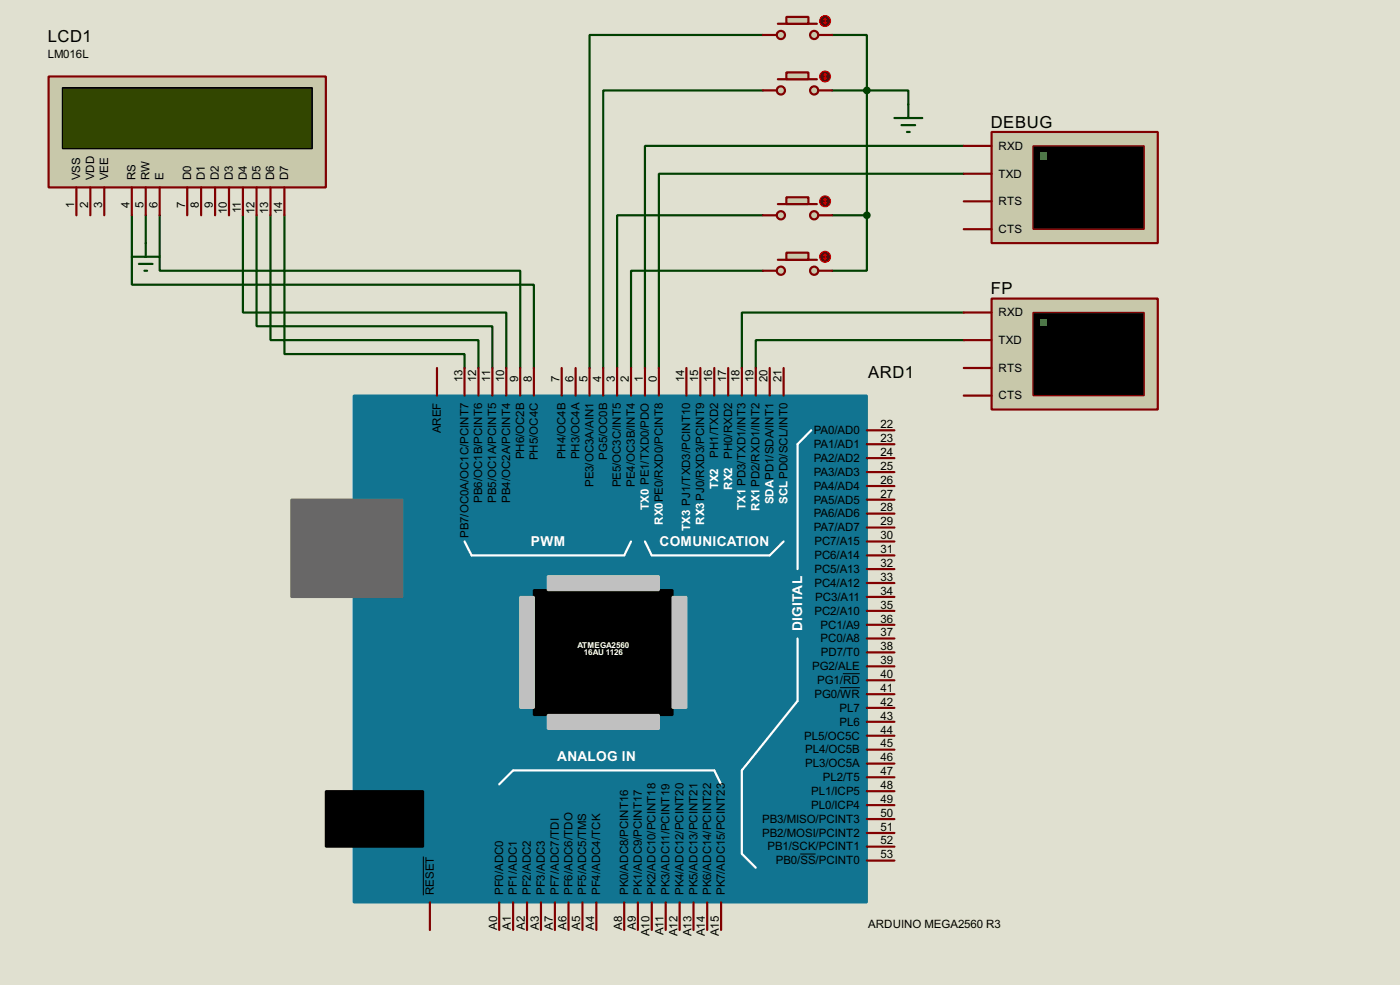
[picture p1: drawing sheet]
<svg xmlns="http://www.w3.org/2000/svg" width="256mm" height="180mm" viewBox="0 0 256 180" stroke-linecap="round" stroke-linejoin="round" font-family="sans-serif">
<path d="M0 0h256.5v180.3h-256.5z" fill="#e0e0d0"/>
<g fill="none" stroke="#004000" stroke-width=".4">
<path d="M139.8 6.4h-31.8v61M139.8 16.6h-29.3v50.8M152.5 6.4h6.3v10.2M152.5 16.6h6.3M158.8 16.6h7.6v2.5M158.8 16.6v22.8M24.2 39.4v12.7h73.6v15.3M26.7 39.4v5.1M29.3 39.4v10.2h66v17.8M44.5 39.4v17.8h48.3v10.2M47 39.4v20.3h43.2v7.7M49.6 39.4v22.9h38.1v5.1"/>
<path d="M52.1 39.4v25.4h33v2.6M139.8 39.4h-26.7v28M152.5 39.4h6.3M158.8 39.4v10.2h-6.3M176.6 31.8h-55.9v35.6M176.6 26.7h-58.4v40.7M139.8 49.6h-24.2v17.8M176.6 57.2h-40.7v10.2M176.6 62.3h-38.1v5.1"/>
</g>
<path d="M181.7 24.2h30.4v20.3h-30.4z" fill="#c8c8aa" stroke="#800000" stroke-width=".4"/>
<path d="M189.3 26.7h20.3v15.3h-20.3z" fill="#000" stroke="#800000" stroke-width=".25"/>
<path d="M190.6 28h1.2v1.3h-1.2z" fill="#0f0"/>
<path d="M176.6 26.7h5.1M176.6 36.9h5.1M176.6 31.8h5.1M176.6 42h5.1" fill="none" stroke="#800000" stroke-width=".4"/>
<path d="M181.7 54.7h30.4v20.3h-30.4z" fill="#c8c8aa" stroke="#800000" stroke-width=".4"/>
<path d="M189.3 57.2h20.3v15.2h-20.3z" fill="#000" stroke="#800000" stroke-width=".25"/>
<path d="M190.6 58.5h1.2v1.2h-1.2z" fill="#0f0"/>
<g fill="none" stroke="#800000" stroke-width=".4">
<path d="M176.6 57.2h5.1M80.1 67.4v5M85.1 67.4v5M87.7 67.4v5M90.2 67.4v5M92.8 67.4v5M95.3 67.4v5M97.8 67.4v5M102.9 67.4v5M105.5 67.4v5M108 67.4v5M110.5 67.4v5"/>
<path d="M113.1 67.4v5M115.6 67.4v5M118.2 67.4v5M120.7 67.4v5M125.8 67.4v5M128.3 67.4v5M130.9 67.4v5M133.4 67.4v5M135.9 67.4v5M138.5 67.4v5M141 67.4v5M143.6 67.4v5"/>
<path d="M158.8 78.8h5.1M176.6 67.4h5.1M176.6 62.3h5.1M176.6 72.4h5.1M158.8 81.3h5.1M158.8 83.9h5.1M158.8 86.4h5.1M158.8 89h5.1M158.8 91.5h5.1M158.8 94h5.1M158.8 96.6h5.1M158.8 99.1h5.1"/>
<path d="M158.8 101.7h5.1M158.8 104.2h5.1M158.8 106.7h5.1M158.8 109.3h5.1M158.8 111.8h5.1M158.8 114.4h5.1M158.8 116.9h5.1M158.8 119.4h5.1M158.8 122h5.1M158.8 124.5h5.1M158.8 127.1h5.1M158.8 129.6h5.1"/>
<path d="M158.8 132.1h5.1M158.8 134.7h5.1M158.8 137.2h5.1M158.8 139.8h5.1M158.8 142.3h5.1M158.8 144.8h5.1M158.8 147.4h5.1M158.8 149.9h5.1M158.8 152.5h5.1M158.8 155h5.1M158.8 157.5h5.1M78.8 165.2v5"/>
<path d="M91.5 165.2v5M94 165.2v5M96.6 165.2v5M99.1 165.2v5M101.7 165.2v5M104.2 165.2v5M106.7 165.2v5M109.3 165.2v5M114.4 165.2v5M116.9 165.2v5M119.4 165.2v5M122 165.2v5"/>
<path d="M124.5 165.2v5M127.1 165.2v5M129.6 165.2v5M132.1 165.2v5"/>
</g>
<path d="M64.8 72.4h94v92.8h-94z" fill="#117491" stroke="#117491" stroke-width=".4"/>
<path d="M53.4 91.5h20.3v17.8h-20.3z" fill="#686767" stroke="#686767" stroke-width=".4"/>
<path d="M97.8 108h25.4v22.9h-25.4zM59.7 144.8h17.8v10.2h-17.8z" fill="#000" stroke="#000" stroke-width=".4"/>
<path d="M148.6 78.8l-2.5 2.5v22.9M85.1 99.1l1.3 2.6h28l1.2-2.6M118.2 99.1l1.2 2.6h21.6l2.6-2.6M146.1 116.9v11.4l-10.2 12.7v15.3l2.6 2.5M91.5 143.6l2.5-2.6h36.9l1.2 2.6" fill="none" stroke="#fff" stroke-width=".4"/>
<g fill="#c0c0c0" stroke="#c0c0c0" stroke-width=".4">
<path d="M95.3 109.3h2.5v20.3h-2.5z"/>
<path d="M100.4 105.5h20.3v2.5h-20.3z"/>
<path d="M123.2 109.3h2.6v20.3h-2.6z"/>
<path d="M100.4 130.9h20.3v2.5h-20.3z"/>
</g>
<path d="M153.9 125.9h3.6M154.4 123.3h3.1M77.6 156.8v7.1M146.6 156.3h2.8" fill="none" stroke="#000" stroke-width=".18"/>
<path d="M8.9 14h50.8v20.3h-50.8z" fill="#c8c8aa" stroke="#800000" stroke-width=".4"/>
<path d="M11.5 16.1h45.7v11.1h-45.7z" fill="#324600" stroke="#000" stroke-width=".25"/>
<g fill="none" stroke="#800000" stroke-width=".4">
<path d="M14 34.3v5.1M16.6 34.3v5.1M19.1 34.3v5.1M24.2 34.3v5.1M26.7 34.3v5.1M29.3 34.3v5.1M34.3 34.3v5.1M36.9 34.3v5.1M39.4 34.3v5.1M42 34.3v5.1M44.5 34.3v5.1M47 34.3v5.1"/>
<path d="M49.6 34.3v5.1M52.1 34.3v5.1"/>
</g>
<path d="M24.2 47h5.1M25.5 48.3h2.5M26.5 49.6h.5M26.7 44.5v2.5" fill="none" stroke="#004000" stroke-width=".4"/>
<g fill="#c8c8aa" stroke="#800000" stroke-width=".4">
<circle cx="149.1" cy="6.4" r=".75"/>
<circle cx="143" cy="6.4" r=".75"/>
</g>
<path d="M142.5 4.4h7.2" fill="none" stroke="#800000" stroke-width=".4"/>
<path d="M144.1 3.1h4v1.3h-4z" fill="#c8c8aa" stroke="#800000" stroke-width=".4"/>
<path d="M139.8 6.4h2.5M149.9 6.4h2.6" fill="none" stroke="#800000" stroke-width=".4"/>
<circle cx="151.1" cy="3.9" r="1" fill="#400000" stroke="#f00" stroke-width=".2"/>
<path d="M150.9 4.1l.3 .3M151.2 3.4v1M151.2 3.4l-.3 .2M151.2 3.4l.2 .2M151.4 4.1l-.2 .3" fill="none" stroke="#f00" stroke-width=".2"/>
<g fill="#c8c8aa" stroke="#800000" stroke-width=".4">
<circle cx="149.1" cy="16.6" r=".75"/>
<circle cx="143" cy="16.6" r=".75"/>
</g>
<path d="M142.5 14.5h7.2" fill="none" stroke="#800000" stroke-width=".4"/>
<path d="M144.1 13.3h4v1.2h-4z" fill="#c8c8aa" stroke="#800000" stroke-width=".4"/>
<path d="M139.8 16.6h2.5M149.9 16.6h2.6" fill="none" stroke="#800000" stroke-width=".4"/>
<circle cx="151.1" cy="14" r="1" fill="#400000" stroke="#f00" stroke-width=".2"/>
<path d="M150.9 14.3l.3 .2M151.2 13.5v1M151.2 13.5l-.3 .3M151.2 13.5l.2 .3M151.4 14.3l-.2 .2" fill="none" stroke="#f00" stroke-width=".2"/>
<g fill="#c8c8aa" stroke="#800000" stroke-width=".4">
<circle cx="149.1" cy="39.4" r=".75"/>
<circle cx="143" cy="39.4" r=".75"/>
</g>
<path d="M142.5 37.4h7.2" fill="none" stroke="#800000" stroke-width=".4"/>
<path d="M144.1 36.1h4v1.3h-4z" fill="#c8c8aa" stroke="#800000" stroke-width=".4"/>
<path d="M139.8 39.4h2.5M149.9 39.4h2.6" fill="none" stroke="#800000" stroke-width=".4"/>
<circle cx="151.1" cy="36.9" r="1" fill="#400000" stroke="#f00" stroke-width=".2"/>
<path d="M150.9 37.1l.3 .3M151.2 36.4v1M151.2 36.4l-.3 .2M151.2 36.4l.2 .2M151.4 37.1l-.2 .3" fill="none" stroke="#f00" stroke-width=".2"/>
<g fill="#c8c8aa" stroke="#800000" stroke-width=".4">
<circle cx="149.1" cy="49.6" r=".75"/>
<circle cx="143" cy="49.6" r=".75"/>
</g>
<path d="M142.5 47.6h7.2" fill="none" stroke="#800000" stroke-width=".4"/>
<path d="M144.1 46.3h4v1.3h-4z" fill="#c8c8aa" stroke="#800000" stroke-width=".4"/>
<path d="M139.8 49.6h2.5M149.9 49.6h2.6" fill="none" stroke="#800000" stroke-width=".4"/>
<circle cx="151.1" cy="47" r="1" fill="#400000" stroke="#f00" stroke-width=".2"/>
<path d="M150.9 47.3l.3 .3M151.2 46.5v1.1M151.2 46.5l-.3 .3M151.2 46.5l.2 .3M151.4 47.3l-.2 .3" fill="none" stroke="#f00" stroke-width=".2"/>
<g fill="#004000" stroke="#004000" stroke-width=".4">
<circle cx="158.8" cy="39.4" r=".5"/>
<circle cx="158.8" cy="16.6" r=".5"/>
</g>
<path d="M166.4 19.1v2.5M163.9 21.6h5.1M165.2 22.9h2.5M166.2 24.2h.5" fill="none" stroke="#004000" stroke-width=".4"/>
<g font-size="3.4">
<text x="8.8" y="7.6">LCD1</text>
<text x="181.5" y="23.3">DEBUG</text>
<text x="181.5" y="53.9">FP</text>
<text x="159.1" y="69.1">ARD1</text>
</g>
<g font-size="2.8" fill="#fff">
<text x="97.2" y="100">PWM</text>
<text x="120.8" y="100">COMUNICATION</text>
<text x="147" y="115.6" transform="rotate(-90 147 115.6)">DIGITAL</text>
<text x="102.1" y="139.3">ANALOG IN</text>
</g>
<g font-size="2.4">
<text x="8.7" y="10.6">LM016L</text>
<text x="182.9" y="27.4">RXD</text>
<text x="14.7" y="33" transform="rotate(-90 14.7 33)">VSS</text>
<text x="17.3" y="33" transform="rotate(-90 17.3 33)">VDD</text>
<text x="19.8" y="33" transform="rotate(-90 19.8 33)">VEE</text>
<text x="24.9" y="33" transform="rotate(-90 24.9 33)">RS</text>
<text x="27.4" y="33" transform="rotate(-90 27.4 33)">RW</text>
<text x="30" y="33" transform="rotate(-90 30 33)">E</text>
<text x="35" y="33" transform="rotate(-90 35 33)">D0</text>
<text x="37.6" y="33" transform="rotate(-90 37.6 33)">D1</text>
<text x="40.1" y="33" transform="rotate(-90 40.1 33)">D2</text>
<text x="42.7" y="33" transform="rotate(-90 42.7 33)">D3</text>
<text x="45.2" y="33" transform="rotate(-90 45.2 33)">D4</text>
<text x="47.7" y="33" transform="rotate(-90 47.7 33)">D5</text>
<text x="50.3" y="33" transform="rotate(-90 50.3 33)">D6</text>
<text x="52.8" y="33" transform="rotate(-90 52.8 33)">D7</text>
<text x="182.9" y="32.5">TXD</text>
<text x="13.6" y="38" transform="rotate(-90 13.6 38)">1</text>
<text x="16.1" y="38" transform="rotate(-90 16.1 38)">2</text>
<text x="18.7" y="38" transform="rotate(-90 18.7 38)">3</text>
<text x="23.7" y="38" transform="rotate(-90 23.7 38)">4</text>
<text x="26.3" y="38" transform="rotate(-90 26.3 38)">5</text>
<text x="28.8" y="38" transform="rotate(-90 28.8 38)">6</text>
<text x="33.9" y="38" transform="rotate(-90 33.9 38)">7</text>
<text x="36.5" y="38" transform="rotate(-90 36.5 38)">8</text>
<text x="39" y="38" transform="rotate(-90 39 38)">9</text>
<text x="41.6" y="39.2" transform="rotate(-90 41.6 39.2)">10</text>
<text x="44.1" y="39" transform="rotate(-90 44.1 39)">11</text>
<text x="46.6" y="39.2" transform="rotate(-90 46.6 39.2)">12</text>
<text x="49.2" y="39.2" transform="rotate(-90 49.2 39.2)">13</text>
<text x="51.7" y="39.2" transform="rotate(-90 51.7 39.2)">14</text>
<text x="182.9" y="37.6">RTS</text>
<text x="182.9" y="42.7">CTS</text>
<text x="182.9" y="57.9">RXD</text>
<text x="182.9" y="63">TXD</text>
<text x="84.7" y="69.9" transform="rotate(-90 84.7 69.9)">13</text>
<text x="87.3" y="69.9" transform="rotate(-90 87.3 69.9)">12</text>
<text x="89.8" y="69.9" transform="rotate(-90 89.8 69.9)">11</text>
<text x="92.4" y="69.9" transform="rotate(-90 92.4 69.9)">10</text>
<text x="94.9" y="69.9" transform="rotate(-90 94.9 69.9)">9</text>
<text x="97.4" y="69.9" transform="rotate(-90 97.4 69.9)">8</text>
<text x="102.5" y="69.9" transform="rotate(-90 102.5 69.9)">7</text>
<text x="105.1" y="69.9" transform="rotate(-90 105.1 69.9)">6</text>
<text x="107.6" y="69.9" transform="rotate(-90 107.6 69.9)">5</text>
<text x="110.1" y="69.9" transform="rotate(-90 110.1 69.9)">4</text>
<text x="112.7" y="69.9" transform="rotate(-90 112.7 69.9)">3</text>
<text x="115.2" y="69.9" transform="rotate(-90 115.2 69.9)">2</text>
<text x="117.8" y="69.9" transform="rotate(-90 117.8 69.9)">1</text>
<text x="120.3" y="69.9" transform="rotate(-90 120.3 69.9)">0</text>
<text x="125.4" y="69.9" transform="rotate(-90 125.4 69.9)">14</text>
<text x="127.9" y="69.9" transform="rotate(-90 127.9 69.9)">15</text>
<text x="130.5" y="69.9" transform="rotate(-90 130.5 69.9)">16</text>
<text x="133" y="69.9" transform="rotate(-90 133 69.9)">17</text>
<text x="135.5" y="69.9" transform="rotate(-90 135.5 69.9)">18</text>
<text x="138.1" y="69.9" transform="rotate(-90 138.1 69.9)">19</text>
<text x="140.6" y="69.9" transform="rotate(-90 140.6 69.9)">20</text>
<text x="143.2" y="69.9" transform="rotate(-90 143.2 69.9)">21</text>
<text x="182.9" y="68.1">RTS</text>
<text x="182.9" y="73.1">CTS</text>
<text x="80.8" y="79.3" transform="rotate(-90 80.8 79.3)">AREF</text>
<text x="131.6" y="83.8" transform="rotate(-90 131.6 83.8)">PH1/TXD2</text>
<text x="149.1" y="79.5">PA0/AD0</text>
<text x="149.1" y="82">PA1/AD1</text>
<text x="161.3" y="78.3">22</text>
<text x="161.3" y="80.9">23</text>
<text x="161.3" y="83.5">24</text>
<text x="96" y="84.1" transform="rotate(-90 96 84.1)">PH6/OC2B</text>
<text x="98.5" y="84.2" transform="rotate(-90 98.5 84.2)">PH5/OC4C</text>
<text x="103.6" y="84.1" transform="rotate(-90 103.6 84.1)">PH4/OC4B</text>
<text x="106.2" y="84.1" transform="rotate(-90 106.2 84.1)">PH3/OC4A</text>
<text x="108.7" y="89.1" transform="rotate(-90 108.7 89.1)">PE3/OC3A/AIN1</text>
<text x="111.2" y="84.2" transform="rotate(-90 111.2 84.2)">PG5/OC0B</text>
<text x="113.8" y="89.2" transform="rotate(-90 113.8 89.2)">PE5/OC3C/INT5</text>
<text x="116.3" y="89.1" transform="rotate(-90 116.3 89.1)">PE4/OC3B/INT4</text>
<text x="149.1" y="84.6">PA2/AD2</text>
<text x="149.1" y="87.1">PA3/AD3</text>
<text x="149.1" y="89.6">PA4/AD4</text>
<text x="161.3" y="86">25</text>
<text x="161.3" y="88.5">26</text>
<text x="88.4" y="92" transform="rotate(-90 88.4 92)">PB6/OC1B/PCINT6</text>
<text x="90.9" y="92" transform="rotate(-90 90.9 92)">PB5/OC1A/PCINT5</text>
<text x="93.5" y="92" transform="rotate(-90 93.5 92)">PB4/OC2A/PCINT4</text>
<text x="149.1" y="92.2">PA5/AD5</text>
<text x="149.1" y="94.7">PA6/AD6</text>
<text x="161.3" y="91.1">27</text>
<text x="161.3" y="93.6">28</text>
<text x="85.8" y="98.5" transform="rotate(-90 85.8 98.5)">PB7/OC0A/OC1C/PCINT7</text>
<text x="149.1" y="97.3">PA7/AD7</text>
<text x="149.2" y="99.8">PC7/A15</text>
<text x="161.3" y="96.2">29</text>
<text x="161.3" y="101.2">31</text>
<text x="161.3" y="98.7">30</text>
<text x="149.2" y="102.4">PC6/A14</text>
<text x="149.2" y="104.9">PC5/A13</text>
<text x="149.2" y="107.4">PC4/A12</text>
<text x="161.3" y="103.8">32</text>
<text x="161.3" y="106.3">33</text>
<text x="149.2" y="112.5">PC2/A10</text>
<text x="149.3" y="110">PC3/A11</text>
<text x="161.3" y="108.9">34</text>
<text x="161.3" y="111.4">35</text>
<text x="161.3" y="114">36</text>
<text x="150.3" y="115.1">PC1/A9</text>
<text x="150.3" y="117.6">PC0/A8</text>
<text x="161.3" y="116.5">37</text>
<text x="161.3" y="119">38</text>
<text x="148.8" y="122.7">PG2/ALE</text>
<text x="149.7" y="125.2">PG1/RD</text>
<text x="150.4" y="120.1">PD7/T0</text>
<text x="161.3" y="121.6">39</text>
<text x="161.3" y="124.1">40</text>
<text x="149.2" y="127.8">PG0/WR</text>
<text x="153.8" y="130.3">PL7</text>
<text x="161.3" y="126.7">41</text>
<text x="161.3" y="129.2">42</text>
<text x="161.3" y="131.7">43</text>
<text x="147.3" y="135.4">PL5/OC5C</text>
<text x="147.5" y="137.9">PL4/OC5B</text>
<text x="153.8" y="132.8">PL6</text>
<text x="161.3" y="134.3">44</text>
<text x="161.3" y="136.8">45</text>
<text x="147.5" y="140.5">PL3/OC5A</text>
<text x="150.7" y="143">PL2/T5</text>
<text x="161.3" y="139.4">46</text>
<text x="161.3" y="141.9">47</text>
<text x="148.6" y="145.5">PL1/ICP5</text>
<text x="148.6" y="148.1">PL0/ICP4</text>
<text x="161.3" y="144.4">48</text>
<text x="161.3" y="147">49</text>
<text x="161.3" y="149.5">50</text>
<text x="139.6" y="150.6">PB3/MISO/PCINT3</text>
<text x="139.6" y="153.2">PB2/MOSI/PCINT2</text>
<text x="140.6" y="155.7">PB1/SCK/PCINT1</text>
<text x="161.3" y="152.1">51</text>
<text x="161.3" y="154.6">52</text>
<text x="142.1" y="158.2">PB0/SS/PCINT0</text>
<text x="161.3" y="157.1">53</text>
<text x="79.5" y="163.8" transform="rotate(-90 79.5 163.8)">RESET</text>
<text x="92.2" y="163.8" transform="rotate(-90 92.2 163.8)">PF0/ADC0</text>
<text x="94.7" y="163.8" transform="rotate(-90 94.7 163.8)">PF1/ADC1</text>
<text x="97.3" y="163.8" transform="rotate(-90 97.3 163.8)">PF2/ADC2</text>
<text x="99.8" y="163.8" transform="rotate(-90 99.8 163.8)">PF3/ADC3</text>
<text x="102.4" y="163.8" transform="rotate(-90 102.4 163.8)">PF7/ADC7/TDI</text>
<text x="104.9" y="163.8" transform="rotate(-90 104.9 163.8)">PF6/ADC6/TDO</text>
<text x="107.4" y="163.8" transform="rotate(-90 107.4 163.8)">PF5/ADC5/TMS</text>
<text x="110" y="163.8" transform="rotate(-90 110 163.8)">PF4/ADC4/TCK</text>
<text x="115.1" y="163.8" transform="rotate(-90 115.1 163.8)">PK0/ADC8/PCINT16</text>
<text x="117.6" y="163.8" transform="rotate(-90 117.6 163.8)">PK1/ADC9/PCINT17</text>
<text x="120.1" y="163.8" transform="rotate(-90 120.1 163.8)">PK2/ADC10/PCINT18</text>
<text x="122.7" y="163.8" transform="rotate(-90 122.7 163.8)">PK3/ADC11/PCINT19</text>
<text x="125.2" y="163.8" transform="rotate(-90 125.2 163.8)">PK4/ADC12/PCINT20</text>
<text x="127.8" y="163.8" transform="rotate(-90 127.8 163.8)">PK5/ADC13/PCINT21</text>
<text x="130.3" y="163.8" transform="rotate(-90 130.3 163.8)">PK6/ADC14/PCINT22</text>
<text x="132.8" y="163.8" transform="rotate(-90 132.8 163.8)">PK7/ADC15/PCINT23</text>
<text x="91.1" y="170.2" transform="rotate(-90 91.1 170.2)">A0</text>
<text x="93.6" y="170.2" transform="rotate(-90 93.6 170.2)">A1</text>
<text x="96.2" y="170.2" transform="rotate(-90 96.2 170.2)">A2</text>
<text x="98.7" y="170.2" transform="rotate(-90 98.7 170.2)">A3</text>
<text x="101.3" y="170.2" transform="rotate(-90 101.3 170.2)">A7</text>
<text x="103.8" y="170.2" transform="rotate(-90 103.8 170.2)">A6</text>
<text x="106.3" y="170.2" transform="rotate(-90 106.3 170.2)">A5</text>
<text x="108.9" y="170.2" transform="rotate(-90 108.9 170.2)">A4</text>
<text x="114" y="170.2" transform="rotate(-90 114 170.2)">A8</text>
<text x="116.5" y="170.2" transform="rotate(-90 116.5 170.2)">A9</text>
<text x="119" y="171.3" transform="rotate(-90 119 171.3)">A10</text>
<text x="121.6" y="171.2" transform="rotate(-90 121.6 171.2)">A11</text>
<text x="124.1" y="171.3" transform="rotate(-90 124.1 171.3)">A12</text>
<text x="126.6" y="171.3" transform="rotate(-90 126.6 171.3)">A13</text>
<text x="129.1" y="171.3" transform="rotate(-90 129.1 171.3)">A14</text>
<text x="131.7" y="171.3" transform="rotate(-90 131.7 171.3)">A15</text>
<text x="159" y="169.8">ARDUINO MEGA2560 R3</text>
</g>
<g font-size="2.4" fill="#fff">
<text x="131.6" y="89.6" transform="rotate(-90 131.6 89.6)">TX2</text>
<text x="134.1" y="89.7" transform="rotate(-90 134.1 89.7)">RX2 PH0/RXD2</text>
<text x="118.9" y="93.4" transform="rotate(-90 118.9 93.4)">TX0 PE1/TXD0/PDO</text>
<text x="136.6" y="93.4" transform="rotate(-90 136.6 93.4)">TX1 PD3/TXD1/INT3</text>
<text x="139.2" y="93.5" transform="rotate(-90 139.2 93.5)">RX1PD2/RXD1/INT2</text>
<text x="141.7" y="92.3" transform="rotate(-90 141.7 92.3)">SDAPD1/SDA/INT1</text>
<text x="144.3" y="92.3" transform="rotate(-90 144.3 92.3)">SCL PD0/SCL/INT0</text>
<text x="121.4" y="96" transform="rotate(-90 121.4 96)">RX0PE0/RXD0/PCINT8</text>
<text x="126.5" y="97.2" transform="rotate(-90 126.5 97.2)">TX3 PJ1/TXD3/PCINT10</text>
<text x="129" y="96" transform="rotate(-90 129 96)">RX3PJ0/RXD3/PCINT9</text>
</g>
<g font-size="1.7" fill="#fff">
<text x="105.8" y="118.6">ATMEGA2560</text>
<text x="107" y="119.9">16AU 1126</text>
</g>
</svg>
